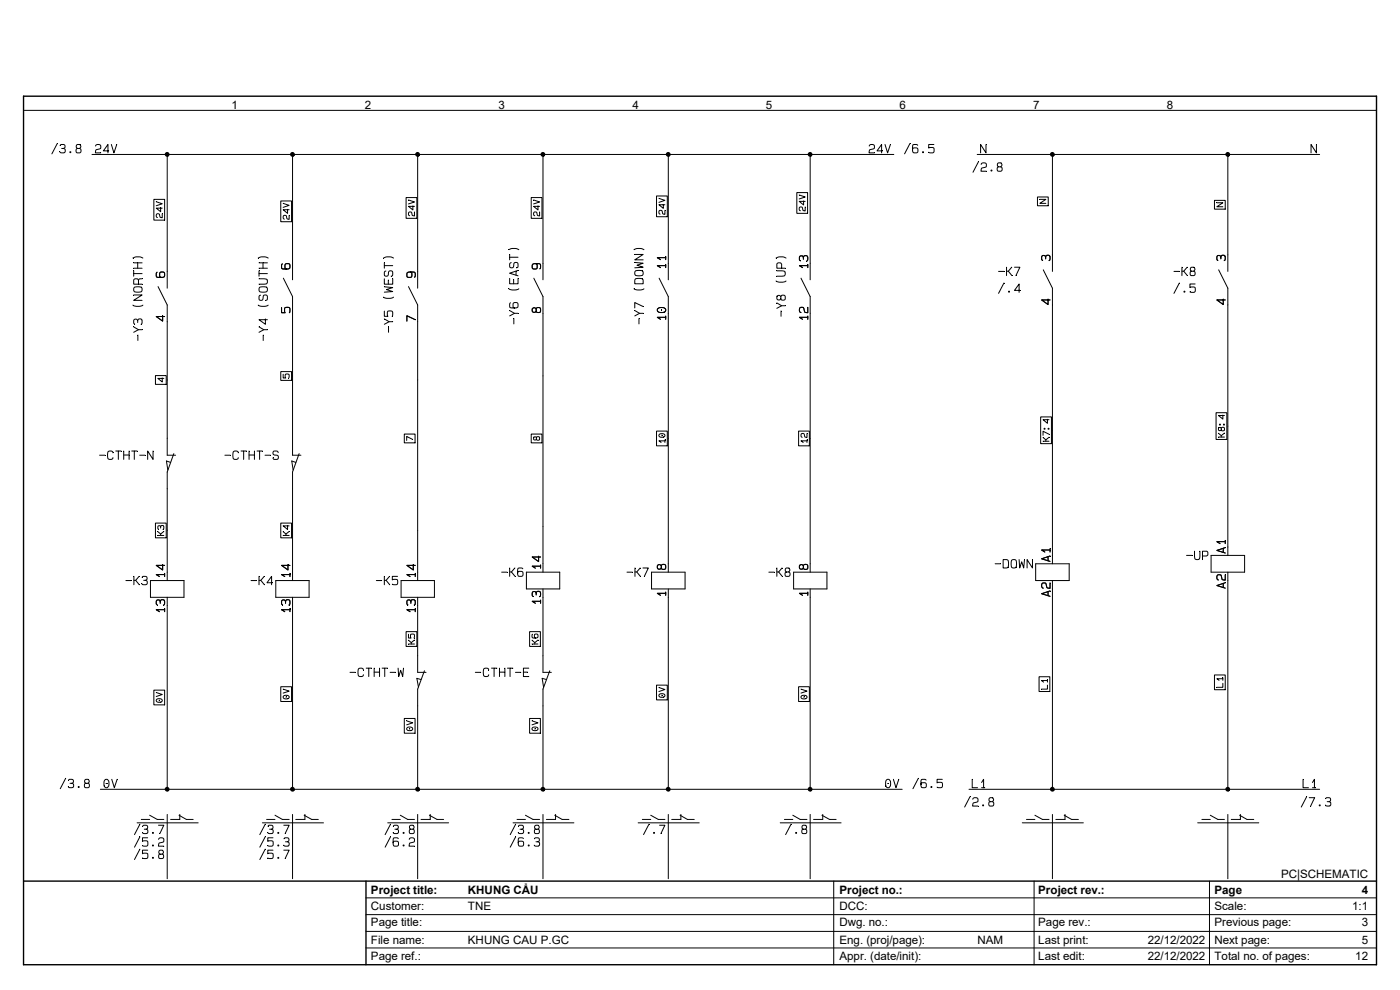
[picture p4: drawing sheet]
<svg xmlns="http://www.w3.org/2000/svg" width="297mm" height="210mm" viewBox="0 0 297 210" stroke-linecap="round" stroke-linejoin="round" font-family="sans-serif">
<path d="M5 20.4h287v184.2h-287zM5 186.9h287M77.6 186.9v17.7" fill="none" stroke="#000" stroke-width=".3"/>
<g fill="none" stroke="#000" stroke-width=".21">
<path d="M5.2 23.4h286.8M12.1 30.4l-1.1 2.2M12.7 30.9l.3-.3 .8 .2v.5l-.7 .2M13.5 31.5l.3 .2v.6l-.7 .1-.4-.2M16.5 31.5h-.2l-.2 .3 .1 .5 .2 .1h.5l.2-.1v-.6l-.3-.2M19.5 32.8h170.1M20.3 31a.56 .56 0 0 1 .8-.3 .56 .56 0 0 1 .1 .9l-.8 .1-.2 .7h1.2M23.1 32h-1.2l1-1.4v1.8M23.6 30.6l.6 1.8 .6-1.8M35.5 32.8v28.3M62.1 32.8v26.6M88.6 32.8v28.3"/>
<path d="M115.2 32.8v26.6M141.8 32.8v26.6M171.9 32.8v26.6M184.4 31a.56 .56 0 0 1 .9-.3 .56 .56 0 0 1 0 .9l-.8 .1-.1 .7h1.1M187.2 32h-1.1l.9-1.4v1.8M187.7 30.6l.6 1.8 .6-1.8M193 30.4l-1.1 2.2M194.7 30.8l-.3-.2-.8 .2a1.79 1.79 0 0 0 .2 1.6h.8l.1-.3v-.6l-.8-.1h-.2l-.1 .3M198.1 30.6h-1.1v.8l.8-.1 .3 .1 .1 .3-.2 .7-1-.1M207.3 32.8h72.7M207.6 34.3l-1.2 2.2M208.2 34.9a.56 .56 0 0 1 .8-.3 .56 .56 0 0 1 0 .9l-.7 .1-.2 .7h1.2"/>
<path d="M209.2 30.6v1.8l-1.2-1.8v1.8M211.9 35.4h-.2l-.2 .3 .1 .5 .2 .1h.5l.3-.1v-.6l-.3-.2M223.3 32.8v24.8M260.5 32.8v24.8M279.3 30.6v1.8l-1.2-1.8v1.8M28.2 54.7l.7-.2h.9l.5 .2M28.4 57.4v1.2M28.4 58h1.7M28.4 56.9h1.7M28.4 55.8h1.7M29.2 55.8v1.1M30.1 59.1l-.6 .1-.1 .2"/>
<path d="M32.6 42.3h2.3v4.4h-2.3zM33.1 42.8l1.3 .4-1.3 .4M33.3 57.7l-.2 .3 .2 .8a1.79 1.79 0 0 0 1.6-.1v-.8l-.3-.2h-.6l-.1 .8v.2l.3 .1M34.1 44.1v.8l-1-.7h1.3M34.4 45.3v.9l-.4-.1-.2-.6a.42 .42 0 0 0-.6 0 .42 .42 0 0 0 .2 .6M54.8 54.7l.7-.2h.9l.5 .2M54.9 59.1l1.5 .1 .3 .4-.1 .6-1.7 .1M54.9 58h1.8M54.9 56.9h1.8M54.9 55.8h1.8M54.9 57.4v1.2M55.8 55.8v1.1"/>
<path d="M59.6 42.6h2.2v4.4h-2.2zM59.9 56l-.2 .3 .2 .7a1.79 1.79 0 0 0 1.6-.1v-.8l-.3-.2-.6 .1-.1 .7v.2l.3 .2M60.1 43.1l1.2 .5-1.2 .4M60.1 59l2 3.9v33.7h1.7M61 44.4v.9l-.9-.8h1.2M61.3 45.7v.8l-.4-.1-.2-.6a.42 .42 0 0 0-.6 .1 .42 .42 0 0 0 .2 .6M81.4 54.7l.7-.2h.9l.5 .2M81.5 59.1v1.2h1.8v-1.2M81.5 55.8v1.1M81.5 56.3h1.8M81.9 57.5l-.3 .2-.1 .6 .2 .2 .3 .1 .4-.3 .1-.7 .3-.2a.4 .4 0 0 1 .5 .4v.7l-.3 .1M82.4 59.4v.9"/>
<path d="M86.1 41.9h2.3v4.4h-2.3zM86.7 42.4l1.2 .4-1.2 .5M87 57.7l.4 .3-.2 .8-.8-.1v-.8a1.64 1.64 0 0 1 1.5-.2l.2 .3-.2 .8M87.6 43.7v.8l-.9-.7h1.2M87.9 45v.8l-.4-.1-.2-.6a.42 .42 0 0 0-.6 0 .42 .42 0 0 0 .2 .7M107.9 53l.8-.3h.9l.5 .3M108.1 59.1v1.1h1.8v-1.1M108.1 54v1.1M108.1 54.6h1.8M108.5 55.7l-.3 .2-.1 .6 .2 .3h.3l.4-.3 .1-.7 .2-.1a.4 .4 0 0 1 .6 .3v.7l-.3 .1M109 59.3v.9M109.5 57.5v.9"/>
<path d="M109.9 57.4l-1.8 .6 1.8 .5M112.7 41.9h2.3v4.4h-2.3zM113.2 42.4l1.3 .4-1.3 .5M113.2 59l2 3.9v58.5M113.6 55.9l.4 .4-.2 .7-.9-.1v-.8a1.64 1.64 0 0 1 1.6-.1l.2 .3-.2 .7M114.1 43.7v.8l-.9-.7h1.3M114.5 45v.8l-.5-.1-.1-.6a.42 .42 0 0 0-.7 0 .42 .42 0 0 0 .3 .7M134.5 53l.7-.3h.9l.5 .3M134.7 55.7l1.7 .1-1.3 .5 1.3 .4-1.7 .1M134.7 54h1.7l-1.7 1.1h1.7M134.8 59.1h1.5l.1 .4v.7h-1.7v-.7zM134.8 57.4h1.5l.1 .4v.5l-.1 .1-.5 .1-1-.1-.1-.3z"/>
<path d="M139.3 41.6h2.3v4.4h-2.3zM139.8 42.1l1.3 .4-1.3 .4M139.8 59l2 3.9v58.5M140.7 43.3v.9l-.9-.8h1.3M141.1 44.6v.9l-.5-.2-.1-.6a.42 .42 0 0 0-.7 .1 .42 .42 0 0 0 .2 .6M141.2 56.3h-1.8l.7 .5M141.2 54.7h-1.8l.7 .4M141.2 54.4v.7M141.2 56.1v.7M164.6 59.6l.8 .3 .9-.1 .5-.2M164.6 54.7l.8-.2h.9l.5 .2M164.8 57.4l1.4 .1 .4 .4-.2 .6-1.6 .1"/>
<path d="M165.8 56.9v-.9l-.1-.2h-.7l-.2 .2v.9h1.8M169 40.9h2.3v4.4h-2.3zM169.5 41.4l1.3 .4-1.3 .4M169.9 59l2 3.9v58.5M170.4 55l-.1-.7h-.5l-.2 .8 .2 .2M170.4 54.6l.2-.3h.6l.2 .7-.2 .4M170.5 42.6v.9l-1-.8h1.3M170.8 43.9v.8l-.5-.1-.1-.6a.42 .42 0 0 0-.6 .1 .42 .42 0 0 0 .2 .6M171.4 56.3h-1.8l.7 .5M171.4 56.1v.7M211.8 57.6h1.2M213.5 57.5h.4l.8 1"/>
<path d="M213.5 56.7v1.8M214.6 56.7l-.7 .8M215.2 56.7h1.2l-.9 1.8M220.1 41.8h2.3v1.8h-2.3zM220.6 42.3h1.3l-1.3 .8h1.3M221.3 57.2l2 3.9v58.5M221.8 54.9l-.1-.7h-.6l-.1 .8 .2 .2M221.8 54.5l.2-.3h.6l.2 .7-.3 .4M249 57.6h1.2M250.7 57.5h.4l.8 1M250.7 56.7v1.8M251.8 56.7l-.7 .8"/>
<path d="M252.8 57.5l-.2 .1-.1 .3v.4l.3 .2h.4l.3-.2v-.6l-.3-.2M257.6 42.5h2.3v1.9h-2.3zM258.1 43h1.3l-1.3 .9h1.3M258.5 57.2l2 3.9v56.7M259 54.9l-.2-.7h-.5l-.2 .8 .3 .2M259 54.5l.2-.3h.6l.1 .7-.2 .4M28.2 64.7l.7 .3 .9-.1 .5-.2M28.4 62.6h1.7l-1.7 1.1h1.7M28.4 69.3l1 .6M28.5 60.9h1.5l.1 .4v.4l-.1 .2-.5 .1-1-.1-.1-.3zM29.2 68.4l-.2-.7h-.5l-.1 .8 .2 .2M29.2 68l.2-.3h.6l.1 .7-.2 .4"/>
<path d="M29.3 71.1v1.1M29.4 60.3v-.9l-.2-.2h-.7l-.1 .2v.9h1.7M30.1 69.9h-.7l-1 .6M33 79.7h2.3v1.8h-2.3zM33.5 60.8l2 3.9v31.9h1.8M34.5 67v1.1l-1.4-1h1.8M54.8 64.7l.7 .3 .9-.1 .5-.2M54.9 69.3l1.1 .6M55.1 60.9h1.5l.1 .4v.4l-.1 .2-.6 .1-.9-.1-.2-.3zM55.3 62.6l-.3 .2-.1 .6 .2 .3h.4l.3-.3 .1-.7 .3-.1a.4 .4 0 0 1 .5 .3v.7l-.3 .1M55.8 71.1v1.1M56.3 67.6v1.2l-1.4-1h1.8"/>
<path d="M56.7 69.9h-.7l-1.1 .6M59.6 78.8h2.2v1.9h-2.2zM59.7 65.2v1.1h.8l-.1-.8 .1-.3h.2l.8 .2-.1 .9M60.1 79.4v.8h.5l-.1-.6 .3-.3 .5 .1v.8M81.4 63l.7 .3 .9-.1 .5-.2M81.5 66v1.1h.8l-.1-.8 .1-.3h.2l.8 .1-.1 1M81.5 60.8l1.8 .2-1.3 .4 1.3 .4-1.8 .2M81.5 67.6l1 .6M82.4 69.3v1.2M83.3 68.2h-.8l-1 .6M86.7 60.8l1.9 3.9v58.4M88.1 67.8l-1.8-.8v1.1"/>
<path d="M107.9 61.3l.8 .2h.9l.5-.2M108.1 65.9l1 .6M108.3 64.2l-.2 .3 .2 .8a1.79 1.79 0 0 0 1.6-.1v-.9l-.7-.1-.4 .3 .1 .7 .3 .1M109 67.6v1.1M109.9 66.5h-.8l-1 .5M113.7 65.6l.4-.4 .4 .1 .2 .2v.5l-.2 .3h-.6l-.2-.3M134.5 61.3l.7 .2h.9l.5-.2M134.7 65.9l1 .6M135.6 67.6v1.1M136.4 66.5h-.7l-1 .5M136.4 65l-1.7-.8v1.1M139.5 65.5a1.18 1.18 0 0 1 1.7 .2v.2a1.11 1.11 0 0 1-1.8 0z"/>
<path d="M140.3 65.7v.2M141.2 67.3h-1.8l.7 .4M141.2 67.1v.6M164.8 64.3l1 .6M165.7 62.9l.3-.3 .4 .1 .2 .2v.5l-.2 .2h-.6l-.1-.3M165.7 66v1.1M166.6 64.9h-.8l-1 .5M171.4 67.3h-1.8l.7 .4M171.4 65.2v1.1l-.7-.1-.3-1a.61 .61 0 0 0-.8 .2 .61 .61 0 0 0 .2 .9h.1M171.4 67.1v.6M213 60l-1.2 2.2M216.4 61.6h-1.2l1-1.4v1.8"/>
<path d="M222.3 63.5v1.1l-1.3-1h1.8M250.2 60l-1.2 2.2M253.5 60.2h-1.1v.8l.8-.1 .3 .1 .1 .3-.2 .7-1-.1M259.5 63.5v1.1l-1.4-1h1.8M21.1 96.6h1.2M24 96.1a.59 .59 0 0 0-.7-.4 .59 .59 0 0 0-.5 .7v.4a.59 .59 0 0 0 .5 .7 .59 .59 0 0 0 .7-.4M24.6 95.7h1.1M25.1 95.7v1.8M26.2 95.7v1.8M26.2 96.5h1.2M27.4 95.7v1.8M27.9 95.7h1.2"/>
<path d="M28.5 95.7v1.8M29.6 96.6h1.2M32.5 95.7v1.8l-1.2-1.8v1.8M34.4 80.2v.8l-.9-.7h1.3M36.2 98.1l-.9-.3 .3 1.9M36.9 96.2l-1.4 3.9v23M47.7 96.6h1.2M50.5 96.1a.59 .59 0 0 0-.7-.4 .59 .59 0 0 0-.4 .7v.4a.59 .59 0 0 0 .4 .7 .59 .59 0 0 0 .7-.4M51.1 95.7h1.2M51.7 95.7v1.8M52.8 96.5h1.2M52.8 95.7v1.8"/>
<path d="M54 95.7v1.8M54.5 95.7h1.2M55.1 95.7v1.8M56.2 96.6h1.2M59 96l-.2-.3h-.6l-.2 .1-.1 .4 .3 .3 .7 .1 .2 .3a.4 .4 0 0 1-.4 .6l-.7-.1-.1-.3M62.7 98.1l-.8-.3 .3 1.9M63.5 96.2l-1.4 3.9v23M85.8 92.1h2.3v1.8h-2.3zM87.5 93.2l-1.2-.6v.8M112.7 92.1h2.3v1.8h-2.3zM113.8 92.9l.2-.3 .5 .2-.2 .5h-.4l-.1-.2M139.3 91.4h2.3v3.2h-2.3z"/>
<path d="M140 92.1a.63 .63 0 0 1 .6-.1 .63 .63 0 0 1 .4 .5 .72 .72 0 0 1-1.2-.2zM140.4 92.3v.2M141.1 93.5h-1.3l.5 .4M141.1 93.3v.6M169.4 91.4h2.3v3.2h-2.3zM171.2 93.5h-1.3l.5 .4M171.2 91.9v.9l-.5-.1-.1-.6a.42 .42 0 0 0-.7 0 .42 .42 0 0 0 .3 .7M171.2 93.3v.6M220.8 88.4h2.3v5.7h-2.3zM221.3 93.6h1.2M221.3 92.8l.6 .5M222.2 88.9v.9l-.9-.8h1.2"/>
<path d="M222.5 92.8l-.6 .5v.3M222.5 92.1l-1.2-.6v.8M258 87.5h2.3v5.7h-2.3zM258.5 92.7h1.3M258.5 91.9l.6 .5M259.1 90.9l.2-.3 .5 .2-.2 .6h-.4l-.1-.3M259.4 88.1v.8l-.9-.8h1.3M259.8 91.9l-.7 .5v.3M33 111h2.3v3.1h-2.3zM33.5 113.6h1.3M33.5 112.8l.6 .5M34.1 112l-.1-.4h-.5v.5l.2 .2"/>
<path d="M34.1 111.8l.2-.3 .4 .1 .1 .4-.2 .3M34.5 119.8v1.1l-1.4-1h1.8M34.8 112.7l-.7 .6v.3M59.6 111h2.2v3.1h-2.2zM60.1 113.6h1.2M60.1 112.8l.6 .5M61 111.5v.8l-.9-.8h1.2M61.1 119.8v1.1l-1.4-1h1.8M61.3 112.7l-.6 .6v.3M87.7 119.8v1.1l-1.4-1h1.8M114.3 118v1.1l-1.4-.9h1.8M114.7 119.8v.7"/>
<path d="M211.1 119.6h1.2M212.8 118.7h.7l.4 .2 .1 .9-.1 .5-.2 .1-.9 .1zM214.6 118.9l.3-.2 .7 .2v.9v.5l-.2 .1-.5 .1-.3-.2zM216.2 118.7l.1 1.8 .4-1.3 .5 1.3 .1-1.8M219 118.7v1.8l-1.1-1.8v1.8M219.7 119.6h7.1v3.5h-7.1zM222.3 118.1v.9M222.8 117.9l-1.8 .6 1.8 .6M222.8 116.7h-1.8l.7 .4M222.8 116.4v.7M251.7 117.8h1.2M253.4 116.9v1.5l.4 .3 .7-.2 .1-1.6"/>
<path d="M255.1 117.9h.8l.3-.1v-.7l-.3-.2h-.8v1.8M256.9 117.8h7.1v3.6h-7.1zM259.5 116.3v.9M259.9 116.2l-1.8 .6 1.8 .5M259.9 114.9h-1.8l.7 .4M259.9 114.6v.7M26.7 123.1h1.2M28.4 123.1h.4l.7 .9M28.4 122.3v1.7M29.5 122.3l-.7 .8M30.1 122.5l.3-.2 .8 .1v.5l-.7 .2M30.9 123.1l.3 .2v.6l-.7 .1-.4-.2"/>
<path d="M31.9 123.1h7.1v3.6h-7.1zM34 128l-.2-.7h-.5l-.2 .8 .3 .2M34 127.6l.2-.3h.6l.1 .7-.2 .4M34.9 121.9h-1.8l.7 .4M34.9 129.3h-1.8l.7 .5M34.9 121.6v.7M34.9 129.1v.7M35.5 126.7v40.7M53.3 123.1h1.1M54.9 123.1h.4l.8 .9M54.9 122.3v1.7M56 122.3l-.7 .8"/>
<path d="M57.8 123.6h-1.2l1-1.3v1.7M58.5 123.1h7.1v3.6h-7.1zM60.6 128l-.2-.7h-.5l-.2 .8 .2 .2M60.6 127.6l.1-.3h.6l.2 .7-.2 .4M61.5 121.9h-1.8l.7 .4M61.5 129.3h-1.8l.7 .5M61.5 121.6v.7M61.5 129.1v.7M62.1 126.7v40.7M79.8 123.1h1.2M81.5 123.1h.4l.8 .9M81.5 122.3v1.7"/>
<path d="M82.6 122.3l-.7 .8M84.3 122.3h-1.1v.7l.8-.1 .3 .1 .1 .3-.2 .7-1-.1M85.1 123.1h7.1v3.6h-7.1zM86.1 134h2.3v3.1h-2.3zM86.7 134.5v.8h.5l-.1-.6 .3-.2 .5 .1-.1 .7M86.7 136.6h1.2M86.7 135.8l.5 .5M87.2 128l-.2-.7h-.5l-.2 .8 .2 .2M87.2 127.6l.1-.3h.6l.2 .7-.2 .4M87.9 135.8l-.7 .5v.3M88.1 121.9h-1.8l.7 .4M88.1 129.3h-1.8l.7 .5"/>
<path d="M88.1 121.6v.7M88.1 129.1v.7M88.6 126.7v15.9h1.8M106.4 121.4h1.2M108.1 121.3h.4l.8 1M108.1 120.5v1.8M109.2 120.5l-.7 .8M110.9 120.6l-.3-.1-.7 .1a1.79 1.79 0 0 0 .1 1.6h.8l.2-.7-.4-.3h-.7l-.1 .3M111.7 121.4h7v3.5h-7zM112.4 134h2.2v3.1h-2.2zM112.9 136.6h1.2M112.9 135.8l.6 .5"/>
<path d="M113 134.5l-.1 .6 .3 .2 .9-.1v-.6h-.7v.5l.2 .2M113.7 126.2l-.1-.7h-.5l-.2 .8 .2 .2M113.7 125.8l.2-.3h.6l.2 .7-.2 .4M114.1 135.8l-.6 .5v.3M114.7 120.1h-1.8l.7 .4M114.7 127.6h-1.8l.7 .4M114.7 127.3v.7M115.2 124.9v17.7h1.8M133 121.4h1.2M134.7 121.3h.4l.7 1M134.7 120.5v1.8M135.8 120.5l-.7 .8"/>
<path d="M136.4 120.5h1.1l-.8 1.8M138.2 121.4h7.1v3.5h-7.1zM140.3 120.1l.3-.4 .5 .1 .1 .2v.5l-.1 .2h-.6l-.2-.3M141.2 125.9h-1.8l.7 .4M141.2 125.6v.7M141.8 124.9v42.5M163.1 121.4h1.2M164.8 121.3h.4l.7 1M164.8 120.5v1.8M165.9 120.5l-.7 .8M166.9 121.3l-.3 .2v.6l.2 .2h.5l.3-.2v-.4l-.3-.4M168.4 121.4h7v3.5h-7z"/>
<path d="M170.4 120.1l.4-.4 .4 .1 .2 .2v.5l-.2 .2h-.6l-.2-.3M171.4 125.9h-1.8l.7 .4M171.4 125.6v.7M171.9 124.9v42.5M222.3 125.5v.9M222.8 125.3l-1.8 .6 1.8 .6M222.8 123.7v1.1l-.7-.2-.3-.9a.61 .61 0 0 0-.8 .2 .61 .61 0 0 0 .1 .8l.2 .1M223.3 123.1v44.3M259.5 123.8v.8M259.9 123.6l-1.8 .6 1.8 .6M259.9 121.9v1.2l-.7-.2-.2-.9a.61 .61 0 0 0-.8 .2 .61 .61 0 0 0 .1 .8h.2M260.5 121.4v46"/>
<path d="M32.6 146.4h2.3v3.1h-2.3zM33.1 146.9l1.3 .4-1.3 .4M33.2 148.4a.64 .64 0 0 1 .7-.3 .64 .64 0 0 1 .5 .7 .72 .72 0 0 1-1.3-.3zM33.8 148.5v.2M59.6 145.7h2.2v3.1h-2.2zM60.1 146.2l1.2 .4-1.2 .4M60.1 147.7a.64 .64 0 0 1 .7-.3 .64 .64 0 0 1 .5 .6 .72 .72 0 0 1-1.2-.2zM60.7 147.8v.2M74.3 142.6h1.1M77.1 142.1a.59 .59 0 0 0-.7-.4 .59 .59 0 0 0-.5 .7v.4a.59 .59 0 0 0 .5 .7 .59 .59 0 0 0 .7-.4M77.7 141.7h1.1M78.2 141.7v1.8"/>
<path d="M79.4 141.7v1.8M79.4 142.6h1.1M80.5 141.7v1.8M81.1 141.7h1.1M81.6 141.7v1.8M82.8 142.6h1.1M84.5 141.7l.1 1.8 .4-1.3 .4 1.3 .2-1.8M85.8 152.4h2.3v3.1h-2.3zM86.3 152.9l1.2 .4-1.2 .5M86.3 154.4a.64 .64 0 0 1 .7-.2 .64 .64 0 0 1 .5 .6 .72 .72 0 0 1-1.2-.3zM86.9 154.5v.2M89.3 144.1l-.9-.2 .4 1.9"/>
<path d="M90 142.3l-1.4 3.9v21.2M100.8 142.6h1.2M103.7 142.1a.59 .59 0 0 0-.7-.4 .59 .59 0 0 0-.5 .7v.4a.59 .59 0 0 0 .5 .7 .59 .59 0 0 0 .7-.4M104.3 141.7h1.1M104.8 141.7v1.8M106 142.6h1.1M106 141.7v1.8M107.1 141.7v1.8M107.7 141.7h1.1M108.2 141.7v1.8M109.3 142.6h1.2M111 142.6h.9"/>
<path d="M112.2 141.7h-1.2v1.8h1.2M112.4 152.4h2.2v3.1h-2.2zM112.9 152.9l1.2 .4-1.2 .5M112.9 154.4a.64 .64 0 0 1 .7-.2 .64 .64 0 0 1 .5 .6 .72 .72 0 0 1-1.2-.3zM113.5 154.5v.2M115.9 144.1l-.9-.2 .3 1.9M116.6 142.3l-1.4 3.9v21.2M139.3 145.3h2.3v3.2h-2.3zM139.8 145.8l1.3 .5-1.3 .4M139.8 147.4a.64 .64 0 0 1 .7-.3 .64 .64 0 0 1 .5 .6 .72 .72 0 0 1-1.2-.3zM140.4 147.4v.2M169.4 145.7h2.3v3.1h-2.3z"/>
<path d="M169.9 146.2l1.3 .4-1.3 .4M170 147.7a.64 .64 0 0 1 .7-.3 .64 .64 0 0 1 .5 .6 .72 .72 0 0 1-1.3-.2zM170.6 147.8v.2M220.4 143.6h2.3v3.1h-2.3zM222.2 145.3v.9h-1.3M222.2 144.4h-1.3l.5 .3M222.2 144.1v.6M257.6 143.2h2.3v3.1h-2.3zM259.4 144.9v.9h-1.3M259.4 144h-1.3l.5 .3M259.4 143.8v.5M13.9 165.1l-1.1 2.2"/>
<path d="M14.5 165.5l.3-.2 .7 .2v.5l-.6 .2M15.2 166.2l.4 .1v.6l-.7 .2-.4-.2M18.2 166.2l-.3 .1v.6l.3 .2h.5l.2-.2 .1-.4-.4-.3M21.3 167.4h170.1M22.2 165.5l.3-.2a.91 .91 0 0 1 .7 .7 .91 .91 0 0 1-.3 .9l-.2 .2-.3-.1a1.4 1.4 0 0 1-.2-1.5zM22.5 166.2h.2M23.7 165.3l.6 1.8 .5-1.8M29.1 174.5h12.9M29.7 174.8l-1.2 2.2M29.7 177.5l-1.2 2.2M30 173.8h1.7M30.3 175.3l.2-.3 .8 .2v.5l-.7 .2"/>
<path d="M31 175.9l.3 .2v.6l-.7 .1-.4-.2M31.3 177.7h-1.1v.8l.8-.1 .3 .1 .1 .2-.2 .8-1-.1M31.7 172.9l1.7 .9h1.4M33.6 175h1.2l-.9 1.8M33.7 178.1a.56 .56 0 0 1 .8-.4 .56 .56 0 0 1 0 .9l-.7 .2-.2 .7h1.2M35.5 172.8v13.6M38 172.9l1.5 .9h1.5M38.1 172.8v1h-1.9M55.7 174.5h12.9M56.3 174.8l-1.2 2.2M56.3 177.5l-1.2 2.2M56.6 173.8h1.7"/>
<path d="M56.9 175.3l.2-.3 .8 .2v.5l-.7 .2M57.6 175.9l.3 .2v.6l-.7 .1-.4-.2M57.9 177.7h-1.1v.8l.8-.1 .3 .1 .1 .2-.2 .8-1-.1M58.3 172.9l1.6 .9h1.4M60.2 175h1.1l-.8 1.8M60.2 177.9l.3-.2 .8 .2v.5l-.7 .2M61 178.6l.3 .1v.6l-.7 .2-.4-.2M62.1 172.8v13.6M64.5 172.9l1.6 .9h1.4M64.7 172.8v1h-2M82.3 174.5h12.9M82.8 174.8l-1.1 2.2"/>
<path d="M82.8 177.5l-1.1 2.2M83.1 173.8h1.8M83.4 175.3l.3-.3 .8 .2v.5l-.7 .2M84.2 175.9l.3 .2v.6l-.7 .1-.4-.2M84.5 177.9l-.3-.2-.8 .2a1.79 1.79 0 0 0 .2 1.6h.8l.1-.7-.3-.4-.7 .1-.1 .3M84.9 172.9l1.6 .9h1.4M86.8 178.1a.56 .56 0 0 1 .9-.4 .56 .56 0 0 1 0 .9l-.7 .2-.2 .7h1.1M87.2 175.9h-.2l-.2 .3 .1 .5 .2 .1h.5l.2-.1v-.6l-.3-.2M88.6 172.8v13.6M91.1 172.9l1.6 .9h1.4M91.3 172.8v1h-2M108.8 174.5h13"/>
<path d="M109.4 174.8l-1.2 2.2M109.4 177.5l-1.2 2.2M109.7 173.8h1.8M110 175.3l.2-.3 .8 .2v.5l-.7 .2M110.7 175.9l.3 .2v.6l-.7 .1-.4-.2M111 177.9l-.3-.2-.7 .2a1.79 1.79 0 0 0 .1 1.6h.8l.2-.3-.1-.6-.7-.2-.2 .1-.2 .3M111.5 172.9l1.6 .9h1.4M113.4 177.9l.2-.2 .8 .2v.5l-.7 .2M113.7 175.9l-.3 .2v.6l.3 .1h.4l.3-.1v-.5l-.3-.3M114.1 178.6l.3 .1v.6l-.7 .2-.4-.2M115.2 172.8v13.6M117.7 172.9l1.6 .9h1.4"/>
<path d="M117.9 172.8v1h-2M135.4 174.5h12.9M136.3 173.8h1.7M137.7 174.8l-1.2 2.2M138 172.9l1.7 .9h1.4M139.9 175h1.2l-.9 1.8M141.8 172.8v13.6M144.3 172.9l1.5 .9h1.5M144.4 172.8v1h-1.9M165.5 174.5h12.9M166.4 173.8h1.8M167.8 174.8l-1.1 2.2"/>
<path d="M168.2 172.9l1.6 .9h1.4M170.4 175.9h-.2l-.1 .3v.5l.3 .1h.5l.2-.1v-.6l-.3-.2M171.9 172.8v13.6M174.4 172.9l1.6 .9h1.4M174.5 172.8v1h-1.9M188 165.5l.3-.2a.91 .91 0 0 1 .7 .7 .91 .91 0 0 1-.2 .9l-.3 .2-.3-.1a1.4 1.4 0 0 1-.2-1.5zM188.3 166.2h.2M189.5 165.3l.6 1.8 .6-1.8M194.8 165.1l-1.1 2.2M196.5 165.5l-.3-.2-.8 .2a1.79 1.79 0 0 0 .1 1.5h.8l.2-.6-.3-.4-.7 .1-.1 .3M199.9 165.3h-1.1v.8l.8-.2 .3 .2v.2l-.1 .7h-1M205.6 167.4h74.4"/>
<path d="M205.8 169l-1.2 2.2M206.2 165.3v1.8h1.2M206.4 169.5a.56 .56 0 0 1 .8-.3 .56 .56 0 0 1 .1 .9l-.8 .2-.2 .7h1.2M208.2 166l.5-.7v1.8M208.2 167.1h.7M210.1 170.1h-.2l-.1 .3v.4l.3 .2h.4l.3-.2v-.6l-.3-.1M216.9 174.5h12.9M217.8 173.8h1.7M219.5 172.9l1.6 .9h1.4M223.3 172.8v13.6M225.8 172.9l1.5 .9h1.5M225.9 172.8v1h-1.9"/>
<path d="M254.1 174.5h12.9M255 173.8h1.8M256.8 172.9l1.6 .9h1.4M260.5 172.8v13.6M263 172.9l1.5 .9h1.5M263.1 172.8v1h-1.9M276.4 165.3v1.8h1.2M277.2 169l-1.1 2.2M277.7 169.2h1.2l-.9 1.8M278.4 166l.4-.7v1.8M278.4 167.1h.7M281.2 169.4l.3-.2 .7 .2v.5l-.6 .2"/>
<path d="M281.9 170.1l.4 .1v.6l-.7 .2-.4-.2M29.7 180.1l-1.2 2.2M31.3 180.3h-1.1v.8l.8-.1 .3 .1 .1 .3-.2 .7-1-.1M34 181.2h-.2l-.1 .3v.4l.3 .2h.4l.3-.2v-.5l-.3-.2M56.3 180.1l-1.2 2.2M57.9 180.3h-1.1v.8l.8-.1 .3 .1 .1 .3-.2 .7-1-.1M60.2 180.3h1.1l-.8 1.8M77.6 194h214.2M77.6 197.6h214.2M77.6 190.5h214.4M176.9 186.9v17.7M219.4 186.9v17.7"/>
<path d="M256.6 186.9v17.7M77.6 201.1h214.2"/>
<circle cx="14.9" cy="32.3" r=".11"/>
<circle cx="16.6" cy="31.1" r=".49"/>
<circle cx="195.8" cy="32.3" r=".11"/>
<circle cx="210.3" cy="36.2" r=".11"/>
<circle cx="212.1" cy="34.9" r=".49"/>
<circle cx="253" cy="57.1" r=".49"/>
<circle cx="113.3" cy="65.8" r=".49"/>
<circle cx="165.2" cy="63.2" r=".49"/>
<circle cx="214.1" cy="61.9" r=".11"/>
<circle cx="251.3" cy="61.9" r=".11"/>
<circle cx="113.5" cy="93" r=".35"/>
<circle cx="221.6" cy="91" r=".11"/>
<circle cx="222.4" cy="91" r=".11"/>
<circle cx="258.8" cy="91" r=".35"/>
<circle cx="258.8" cy="90.1" r=".11"/>
<circle cx="259.7" cy="90.1" r=".11"/>
<circle cx="139.8" cy="120.3" r=".49"/>
<circle cx="167.1" cy="120.9" r=".49"/>
<circle cx="170" cy="120.3" r=".49"/>
<circle cx="16.7" cy="166.9" r=".11"/>
<circle cx="18.4" cy="165.7" r=".49"/>
<circle cx="32.4" cy="176.7" r=".11"/>
<circle cx="32.4" cy="179.3" r=".11"/>
<circle cx="59" cy="179.3" r=".11"/>
<circle cx="59" cy="176.7" r=".11"/>
<circle cx="85.6" cy="176.7" r=".11"/>
<circle cx="85.6" cy="179.3" r=".11"/>
<circle cx="87.3" cy="175.5" r=".49"/>
<circle cx="112.2" cy="176.7" r=".11"/>
<circle cx="112.2" cy="179.3" r=".11"/>
<circle cx="113.9" cy="175.5" r=".49"/>
<circle cx="138.7" cy="176.7" r=".11"/>
<circle cx="168.9" cy="176.7" r=".11"/>
<circle cx="170.6" cy="175.5" r=".49"/>
<circle cx="197.6" cy="166.9" r=".11"/>
<circle cx="208.6" cy="170.8" r=".11"/>
<circle cx="210.3" cy="169.6" r=".49"/>
<circle cx="280" cy="170.8" r=".11"/>
<circle cx="32.4" cy="182" r=".11"/>
<circle cx="34.2" cy="180.7" r=".49"/>
<circle cx="59" cy="182" r=".11"/>
</g>
<g fill="none" stroke="#000" stroke-width=".55">
<circle cx="35.5" cy="32.7" r=".23"/>
<circle cx="62" cy="32.7" r=".23"/>
<circle cx="88.6" cy="32.7" r=".23"/>
<circle cx="115.2" cy="32.7" r=".23"/>
<circle cx="141.8" cy="32.7" r=".23"/>
<circle cx="171.9" cy="32.7" r=".23"/>
<circle cx="223.2" cy="32.7" r=".23"/>
<circle cx="260.5" cy="32.7" r=".23"/>
<circle cx="35.5" cy="167.4" r=".23"/>
<circle cx="62" cy="167.4" r=".23"/>
<circle cx="88.6" cy="167.4" r=".23"/>
<circle cx="115.2" cy="167.4" r=".23"/>
<circle cx="141.8" cy="167.4" r=".23"/>
<circle cx="171.9" cy="167.4" r=".23"/>
<circle cx="223.2" cy="167.4" r=".23"/>
<circle cx="260.5" cy="167.4" r=".23"/>
</g>
<g font-size="2.5">
<text x="49.1" y="23">1</text>
<text x="77.4" y="23">2</text>
<text x="105.8" y="23">3</text>
<text x="134.2" y="23">4</text>
<text x="162.5" y="23">5</text>
<text x="190.8" y="23">6</text>
<text x="219.2" y="23">7</text>
<text x="247.5" y="23">8</text>
<text x="78.7" y="189.6">Project title:</text>
<text x="99.3" y="189.6">KHUNG CẨU</text>
<text x="178.1" y="189.6">Project no.:</text>
<text x="220.3" y="189.6">Project rev.:</text>
<text x="257.6" y="189.6">Page</text>
<text x="271.8" y="186.2">PC|SCHEMATIC</text>
<text x="288.9" y="189.6">4</text>
<text x="78.7" y="193.1">Customer:</text>
<text x="78.7" y="196.5">Page title:</text>
<text x="99.3" y="193.1">TNE</text>
<text x="178.1" y="196.5">Dwg. no.:</text>
<text x="178.1" y="193.1">DCC:</text>
<text x="220.3" y="196.5">Page rev.:</text>
<text x="257.6" y="196.5">Previous page:</text>
<text x="257.6" y="193.1">Scale:</text>
<text x="286.8" y="193.1">1:1</text>
<text x="288.9" y="196.5">3</text>
<text x="78.7" y="200.2">File name:</text>
<text x="78.7" y="203.6">Page ref.:</text>
<text x="99.3" y="200.2">KHUNG CAU P.GC</text>
<text x="178.1" y="203.6">Appr. (date/init):</text>
<text x="178.1" y="200.2">Eng. (proj/page):</text>
<text x="207.4" y="200.2">NAM</text>
<text x="220.3" y="200.2">Last print:</text>
<text x="220.3" y="203.6">Last edit:</text>
<text x="243.5" y="203.6">22/12/2022</text>
<text x="243.5" y="200.2">22/12/2022</text>
<text x="257.6" y="200.2">Next page:</text>
<text x="257.6" y="203.6">Total no. of pages:</text>
<text x="287.5" y="203.6">12</text>
<text x="288.9" y="200.2">5</text>
</g>
</svg>
